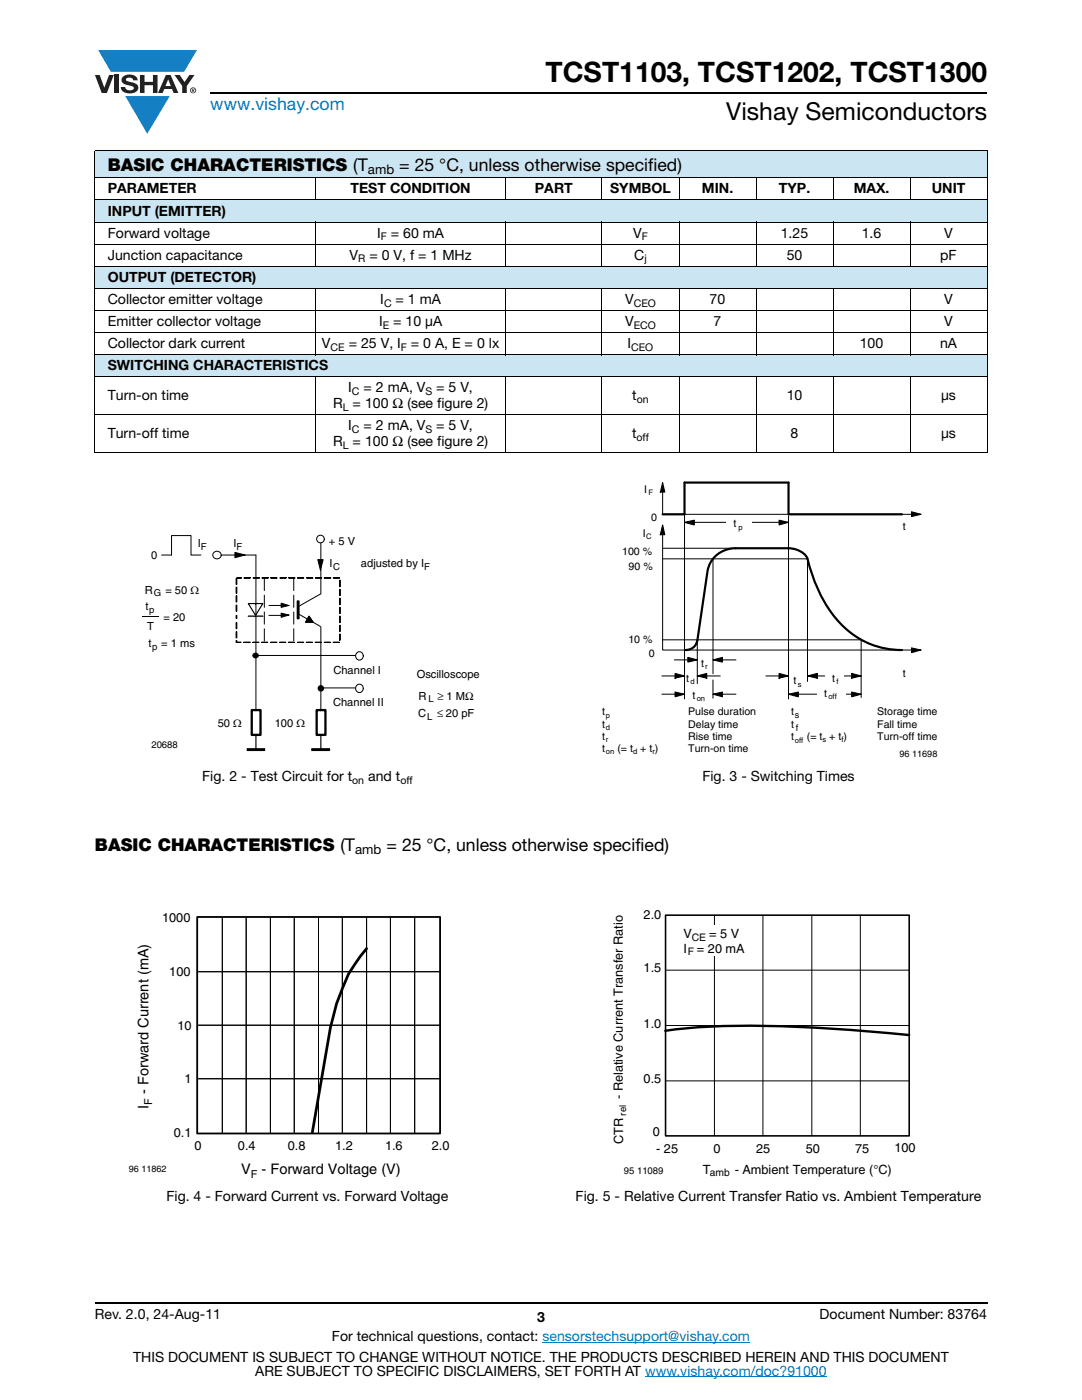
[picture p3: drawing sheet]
<svg xmlns="http://www.w3.org/2000/svg" width="216mm" height="279mm" viewBox="0 0 216 279" stroke-linecap="round" stroke-linejoin="round" font-family="sans-serif">
<g fill="#147fc3">
<path d="M19.6 10h19.7l-2.6 4.3h-1.1h-13.5z"/>
<path d="M25 19.2h8.9l-4.5 7.5z"/>
</g>
<g fill="#231f20">
<path d="M18.9 15h1l.9 2.5 1-2.5h.9l-1.4 3.6h-1z"/>
<path d="M22.9 15h.9v3.6h-.9z"/>
<path d="M24.6 15.3a2.1 2.1 0 0 1 2.8 .3l.1 .4h-.9a.79 .79 0 0 0-.7-.5 .79 .79 0 0 0-.8 .4l.3 .3 1 .2a1.08 1.08 0 0 1 1.2 1 1.08 1.08 0 0 1-1.1 1.2 1.73 1.73 0 0 1-2.4-1.2h.9a.96 .96 0 0 0 .8 .6 .96 .96 0 0 0 .9-.4 1.31 1.31 0 0 0-1.2-.6 1.03 1.03 0 0 1-1.1-.6 1.03 1.03 0 0 1 .2-1.1z"/>
<path d="M27.9 15h.9v1.3h1.7v-1.3h.9v3.6h-.9v-1.6h-1.7v1.6h-.9z"/>
<path d="M34.8 15h1.1l.9 1.4 1-1.4h1l-1.5 2.2v1.4h-.9v-1.4z"/>
<path d="M33.6 15.9l.5 1.3h-1.1zM33.1 15l-1.6 3.6h1l.3-.8h1.5l.3 .8h1l-1.6-3.6z"/>
<path d="M38.1 18a.46 .46 0 0 1 .9 0 .46 .46 0 0 1-.9 0zM37.9 18a.6 .6 0 0 0 1.2 0 .6 .6 0 0 0-1.2 0z"/>
<path d="M38.4 17.8h.2v.2h-.2zM38.3 17.7v.7h.1v-.3l.4 .3-.2-.3 .2-.2-.1-.2z"/>
</g>
<path d="M42 18.6h155M18.9 260h178.1" fill="none" stroke="#000" stroke-width=".36"/>
<path d="M108.2 267.9h41.5M128.7 274.8h36.3" fill="none" stroke="#007ec4" stroke-width=".2"/>
<g fill="#cce5f3">
<path d="M18.9 39.9h178.1v4.4h-178.1z"/>
<path d="M18.9 53.1h178.1v4.5h-178.1z"/>
<path d="M18.9 70.8h178.1v4.4h-178.1z"/>
<path d="M18.9 30h178.1v5.5h-178.1z"/>
</g>
<g fill="none" stroke="#000" stroke-width=".2">
<path d="M18.9 30h178.1M18.9 35.5h178.1M18.9 39.9h178.1M18.9 30.1v60.2M62.9 35.4v4.6M100.9 35.4v4.6M120.1 35.4v4.6M135.5 35.4v4.6M150.9 35.4v4.6M166.2 35.4v4.6M181.6 35.4v4.6M197 30.1v60.2"/>
<path d="M18.9 44.3h178.1M18.9 48.7h178.1M18.9 53.1h178.1M18.9 57.6h178.1M62.9 44.2v9M62.9 57.5v13.4M100.9 44.2v9M100.9 57.5v13.4M120.1 44.2v9M120.1 57.5v13.4M135.5 44.2v9M135.5 57.5v13.4"/>
<path d="M150.9 44.2v9M150.9 57.5v13.4M166.2 44.2v9M166.2 57.5v13.4M181.6 44.2v9M181.6 57.5v13.4M18.9 62h178.1M18.9 66.4h178.1M18.9 70.8h178.1M18.9 75.2h178.1M62.9 75.1v15.3M100.9 75.1v15.3"/>
<path d="M120.1 75.1v15.3M135.5 75.1v15.3M150.9 75.1v15.3M166.2 75.1v15.3M181.6 75.1v15.3M18.9 82.8h178.1M18.9 90.4h178.1"/>
</g>
<path d="M28.4 106.7h67.4v43.2h-67.4z" fill="#fff"/>
<g fill="#000">
<path d="M61.7 123l.8 1.2h-1.5z"/>
<path d="M63.4 111.7h1.1l-.6 2.1z" fill-rule="evenodd"/>
<path d="M56.1 120.4l1.6 .4-1.6 .4z" fill-rule="evenodd"/>
</g>
<path d="M59.3 119.9h.4v3.6h-.4zM63.4 111.7h1.1l-.6 2.1zM63.9 118.5l-4.5 2.6M64 108.4v10.1M49.5 123h2.9zM49.5 123h2.9M53.7 120.8h2.6M53.7 122.8h2.6M56.1 120.4l1.6 .4-1.6 .4zM59.4 122.4l4.5 2.6M61.7 123l.8 1.2h-1.5zM64 125.1v16.8" fill="none" stroke="#000" stroke-width=".2"/>
<path d="M59.5 119.9v3.6" fill="none" stroke="#000" stroke-width=".38"/>
<path d="M49.5 120.5h2.9l-1.4 2.3z" fill="#fff"/>
<path d="M49.5 120.5h2.9l-1.4 2.3z" fill="none" stroke="#000" stroke-width=".23"/>
<path d="M51 120.4v.3" fill="none" stroke="#000" stroke-width=".2"/>
<path d="M49.5 123h2.9z" fill="#fff"/>
<g fill="none" stroke="#000" stroke-width=".2">
<path d="M43.4 110.8h7.7M46.9 110.2l2 .6-2 .5zM47.1 115.4h.2v1.2h-.2zM47.1 117.2h.2v1.2h-.2zM47.1 118.9h.2v1.2h-.2zM47.3 115.3h.9v.1h-.9zM48.7 115.3h1.2v.1h-1.2zM50.5 115.3h1.3v.1h-1.3zM52.3 115.3h1.2v.1h-1.2zM54 115.3h1.3v.1h-1.3zM55.9 115.3h1.2v.1h-1.2zM57.6 115.3h1.2v.1h-1.2z"/>
<path d="M59.4 115.3h1.2v.1h-1.2zM61.2 115.3h1.2v.1h-1.2zM63 115.3h1.2v.1h-1.2zM64.7 115.3h1.3v.1h-1.3zM66.5 115.3h1.3v.1h-1.3zM67.8 119.4h.1v1.3h-.1zM67.8 117.6h.1v1.3h-.1zM67.8 115.8h.1v1.3h-.1zM47.1 120.8h.2v1.2h-.2zM47.1 122.8h.2v.6h-.2zM47.1 124.3h.2v1.2h-.2zM47.1 126.1h.2v1.2h-.2z"/>
<path d="M47.1 127.8h.2v.3l.8 .1h-1zM48.6 128.1l1.3 .1zM49.5 123h2.9M50.5 128.1l1.2 .1zM50.8 123h.1M51.1 130.8h19.8M52.2 128.1l1.2 .1zM54 128.1l1.3 .1zM55.8 128.1l1.2 .1zM56.1 122.4l1.6 .3-1.6 .5zM57.5 128.1l1.3 .1zM59.4 128.1l1.2 .1z"/>
<path d="M61.1 128.1l1.2 .1zM62.9 128.1l1.2 .1zM64 137.3h6.9M64.7 128.1l1.2 .1zM66.5 128.1l1.2 .1zM67.8 126.5h.1v1.3h-.1zM67.8 124.8h.1v1.2h-.1zM67.8 123h.1v1.3h-.1zM67.8 121.2h.1v1.2h-.1zM49.3 149.4h3.5v.4h-3.5zM62.2 149.4h3.6v.4h-3.6z"/>
<circle cx="63.9" cy="107.6" r=".76"/>
<circle cx="71.7" cy="137.4" r=".8"/>
<circle cx="71.7" cy="130.9" r=".8"/>
</g>
<g fill="#000">
<path d="M47.1 115.4h.2v1.2h-.2zM47.1 117.2h.2v1.2h-.2zM47.3 115.3h.9v.1h-.9zM48.7 115.3h1.2v.1h-1.2zM50.5 115.3h1.3v.1h-1.3zM52.3 115.3h1.2v.1h-1.2zM54 115.3h1.3v.1h-1.3zM55.9 115.3h1.2v.1h-1.2zM57.6 115.3h1.2v.1h-1.2zM59.4 115.3h1.2v.1h-1.2zM61.2 115.3h1.2v.1h-1.2zM63 115.3h1.2v.1h-1.2z"/>
<path d="M64.7 115.3h1.3v.1h-1.3zM66.5 115.3h1.3v.1h-1.3zM67.8 117.6h.1v1.3h-.1zM67.8 115.8h.1v1.3h-.1zM47.1 118.9h.2v1.2h-.2zM47.1 120.8h.2v1.2h-.2zM47.1 122.8h.2v.6h-.2zM47.1 124.3h.2v1.2h-.2zM47.1 126.1h.2v1.2h-.2zM48.6 128.1l1.3 .1zM50.5 128.1l1.2 .1zM52.2 128.1l1.2 .1z"/>
<path d="M54 128.1l1.3 .1zM55.8 128.1l1.2 .1zM57.5 128.1l1.3 .1zM59.4 128.1l1.2 .1zM61.1 128.1l1.2 .1zM62.9 128.1l1.2 .1zM64.7 128.1l1.2 .1zM66.5 128.1l1.2 .1zM67.8 126.5h.1v1.3h-.1zM67.8 124.8h.1v1.2h-.1zM67.8 123h.1v1.3h-.1zM67.8 121.2h.1v1.2h-.1z"/>
<path d="M67.8 119.4h.1v1.3h-.1z"/>
</g>
<g fill="#000">
<path d="M46.9 110.2l2 .6-2 .5z" fill-rule="evenodd"/>
<path d="M47.1 127.8h.2v.3l.8 .1h-1z" fill-rule="evenodd"/>
<path d="M56.1 122.4l1.6 .3-1.6 .5z" fill-rule="evenodd"/>
<circle cx="51" cy="130.8" r=".49"/>
<circle cx="64" cy="137.4" r=".53"/>
</g>
<g fill="none" stroke="#000" stroke-width=".23">
<path d="M51.1 146.7v2.9M64 146.7v2.9"/>
<circle cx="51" cy="130.8" r=".49"/>
<circle cx="64" cy="137.4" r=".53"/>
</g>
<path d="M50.2 141.7h1.8v5h-1.8zM63.2 141.7h1.7v5h-1.7z" fill="none" stroke="#000" stroke-width=".46"/>
<path d="M49.3 149.6h3.5M62.2 149.6h3.6" fill="none" stroke="#000" stroke-width=".38"/>
<circle cx="43.3" cy="110.8" r=".8" fill="#fff"/>
<g fill="none" stroke="#000" stroke-width=".2">
<path d="M132.2 97.2v5.4h51.6M32.2 110.8h2v-3.9h3.9v3.9h2M51.1 110.8v31.1M132.2 105.9v23.8h51.6M132.2 111.5h28.9v24.5M132.2 109.4h14.6M136.6 104.2l2-.4v1zM136.6 104.2h20.7M136.6 102.8v36.7M142.3 111.5v23M155.4 103.8l1.9 .4-1.9 .6zM157.3 102.9v36.6"/>
<path d="M28.4 123.1h3.4M132.2 127.7h39.6M139.1 127.9v8.5M171.8 127.9v11.3"/>
<circle cx="43.3" cy="110.8" r=".8"/>
</g>
<path d="M52.7 115.4v12.7M58.6 115.4v12.7" fill="none" stroke="#000" stroke-width=".2" stroke-dasharray="2.4 .9"/>
<path d="M132.2 102.6h4.4v-6.3h20.7v6.3h22.7M180 129.7a16.9 16.9 0 0 1-14.4-7.9 34.4 34.4 0 0 1-4.6-10.6 4.5 4.5 0 0 0-3.7-1.8h-10.5a5.5 5.5 0 0 0-5.6 4.6l-2.1 13.9a2.3 2.3 0 0 1-2.4 1.8" fill="none" stroke="#000" stroke-width=".44"/>
<g fill="#000">
<path d="M136.6 104.2l2-.4v1z" fill-rule="evenodd"/>
<path d="M155.4 103.8l1.9 .4-1.9 .6z" fill-rule="evenodd"/>
</g>
<path d="M144.9 103.4h5v3h-5z" fill="#fff"/>
<g fill="#000">
<path d="M132.2 96.3l.5 1.9h-1z" fill-rule="evenodd"/>
<path d="M132.2 104.8l.5 1.9h-1z" fill-rule="evenodd"/>
<path d="M181.9 102.1l1.9 .5-1.9 .5z" fill-rule="evenodd"/>
<path d="M134.7 134.4l1.9 .5-1.9 .5z" fill-rule="evenodd"/>
<path d="M134.7 138.1l1.9 .4-1.9 .6z" fill-rule="evenodd"/>
<path d="M137.2 131.2l1.9 .5-1.9 .4z" fill-rule="evenodd"/>
<path d="M139.1 134.9l1.9-.5v1z" fill-rule="evenodd"/>
<path d="M142.3 131.7l1.9-.5v.9z" fill-rule="evenodd"/>
<path d="M142.3 138.5l1.9-.4v1z" fill-rule="evenodd"/>
<path d="M155.4 134.4l1.9 .5-1.9 .5z" fill-rule="evenodd"/>
<path d="M157.3 138.5l2-.4v1z" fill-rule="evenodd"/>
<path d="M161.1 134.9l2-.5v1z" fill-rule="evenodd"/>
<path d="M169.9 138.1l1.9 .4-1.9 .6z" fill-rule="evenodd"/>
<path d="M169.9 134.4l1.9 .5-1.9 .5z" fill-rule="evenodd"/>
<path d="M181.9 129.3l1.9 .4-1.9 .5z" fill-rule="evenodd"/>
</g>
<g fill="none" stroke="#000" stroke-width=".2">
<path d="M131.7 98.2h1l-.5-1.9-.4 1.9M131.7 106.7h1l-.5-1.9-.4 1.9M181.9 102.1l1.9 .5-1.9 .5zM132.1 134.9h4.5M132.1 138.5h4.5M134.5 131.7h4.6M134.7 138.1l1.9 .4-1.9 .6zM134.7 135.3l1.9-.4-1.9-.5v1M137.2 131.2l1.9 .5-1.9 .4zM139.1 134.9h4.6M141 135.3l-1.9-.4 1.9-.5v1M142.3 135.7v3.6"/>
<path d="M142.3 131.7h4.6M142.3 138.5h4.6M142.3 131.7l1.9-.5v.9zM142.3 138.5l1.9-.4v1zM152.8 134.9h4.5M155.4 135.3l1.9-.4-1.9-.5v1M157.3 138.5h14.5M157.3 138.5l2-.4v1zM161.1 134.9h10.7M163.1 135.3l-2-.4 2-.5v1M169.9 138.1l1.9 .4-1.9 .6zM169.9 135.3l1.9-.4-1.9-.5v1"/>
<path d="M181.9 129.3l1.9 .4-1.9 .5z"/>
</g>
<g fill="#fff">
<path d="M164.6 134.2h3.7v2.9h-3.7z"/>
<path d="M163 136.9h5.8v2.9h-5.8z"/>
<path d="M25.7 181.7h64v54h-64z"/>
</g>
<path d="M39.6 193.9h48.1M44.4 183.2v42.8M49.1 183.2v42.8M54 183.2v42.8M58.7 183.2v42.8M63.6 183.2v42.8M68.3 183.2v42.8M73.1 183.2v42.8M77.9 183.2v42.8M82.7 183.2v42.8M39.6 215.3h48.1M39.6 204.6h48.1" fill="none" stroke="#000" stroke-width=".2"/>
<path d="M73.1 189.3l-1.2 1.5-2.4 3.6-2.3 5.9-1.3 4.8-3.6 20.9" fill="none" stroke="#000" stroke-width=".54"/>
<path d="M39.3 183h48.5v43.2h-48.5z" fill="none" stroke="#000" stroke-width=".36"/>
<path d="M122.1 181.2h60.6v54h-60.6z" fill="#fff"/>
<path d="M132.8 182.6h48.6v44.1h-48.6z" fill="none" stroke="#000" stroke-width=".32"/>
<path d="M132.8 193.6h48.6M142.6 182.6v44.1M152.2 182.6v44.1M162 182.6v44.1M171.7 182.6v44.1M132.8 215.7h48.6M132.8 204.7h48.6" fill="none" stroke="#000" stroke-width=".2"/>
<path d="M132.8 205.7a157.1 157.1 0 0 1 31.3-.5l17.3 1.4" fill="none" stroke="#000" stroke-width=".48"/>
<path d="M134.9 184.6h13.2v6.1h-13.2z" fill="#fff"/>
<text font-size="5.6" x="108.8" y="16.4">TCST1103, TCST1202, TCST1300</text>
<text font-size="4.9" x="144.9" y="24">Vishay Semiconductors</text>
<text font-size="3.5" fill="#007ec4" x="42" y="21.9">www.vishay.com</text>
<g font-size="3.5">
<text x="21.5" y="34.1">BASIC CHARACTERISTICS (T</text>
<text x="79.7" y="34.1">= 25 °C, unless otherwise specified)</text>
<text x="18.9" y="169.8">BASIC CHARACTERISTICS (T</text>
<text x="77.1" y="169.8">= 25 °C, unless otherwise specified)</text>
</g>
<g font-size="2.9">
<text x="29.6" y="221.3" transform="rotate(-90 29.6 221.3)">I</text>
<text x="29.6" y="218.4" transform="rotate(-90 29.6 218.4)">- Forward Current (mA)</text>
<text x="48.1" y="234.3">V</text>
<text x="52.2" y="234.3">- Forward Voltage (V)</text>
</g>
<g font-size="2.8">
<text x="21.5" y="38.6">PARAMETER</text>
<text x="69.9" y="38.6">TEST CONDITION</text>
<text x="106.7" y="38.6">PART</text>
<text x="121.7" y="38.6">SYMBOL</text>
<text x="140.1" y="38.6">MIN.</text>
<text x="155.4" y="38.6">TYP.</text>
<text x="170.3" y="38.6">MAX.</text>
<text x="185.9" y="38.6">UNIT</text>
<text x="21.5" y="43">INPUT (EMITTER)</text>
<text x="21.5" y="47.4">Forward voltage</text>
<text x="75.2" y="47.4">I</text>
<text x="78" y="47.4">= 60 mA</text>
<text x="126.3" y="47.4">V</text>
<text x="155.8" y="47.4">1.25</text>
<text x="171.9" y="47.4">1.6</text>
<text x="188.4" y="47.4">V</text>
<text x="21.5" y="51.8">Junction capacitance</text>
<text x="69.7" y="51.8">V</text>
<text x="73.7" y="51.8">= 0 V, f = 1 MHz</text>
<text x="126.5" y="51.8">C</text>
<text x="157" y="51.8">50</text>
<text x="187.6" y="51.8">pF</text>
<text x="21.5" y="56.3">OUTPUT (DETECTOR)</text>
<text x="21.5" y="65.1">Emitter collector voltage</text>
<text x="21.5" y="60.7">Collector emitter voltage</text>
<text x="75.6" y="65.1">I</text>
<text x="75.9" y="60.7">I</text>
<text x="78.4" y="65.1">= 10 μA</text>
<text x="78.9" y="60.7">= 1 mA</text>
<text x="124.7" y="65.1">V</text>
<text x="124.7" y="60.7">V</text>
<text x="141.6" y="60.7">70</text>
<text x="142.4" y="65.1">7</text>
<text x="188.4" y="60.7">V</text>
<text x="188.4" y="65.1">V</text>
<text x="21.5" y="69.5">Collector dark current</text>
<text x="64.2" y="69.5">V</text>
<text x="69.6" y="69.5">= 25 V, I</text>
<text x="82" y="69.5">= 0 A, E = 0 lx</text>
<text x="125.2" y="69.5">I</text>
<text x="171.6" y="69.5">100</text>
<text x="187.6" y="69.5">nA</text>
<text x="21.5" y="73.9">SWITCHING CHARACTERISTICS</text>
<text x="21.5" y="79.9">Turn-on time</text>
<text x="66.5" y="81.5">R = 100 Ω (see figure 2)</text>
<text x="69.5" y="78.3">I</text>
<text x="72.5" y="78.3">= 2 mA, V</text>
<text x="87" y="78.3">= 5 V,</text>
<text x="126.2" y="79.9">t</text>
<text x="157" y="79.9">10</text>
<text x="187.8" y="79.9">μs</text>
<text x="21.5" y="87.5">Turn-off time</text>
<text x="66.5" y="89.1">R = 100 Ω (see figure 2)</text>
<text x="69.5" y="85.9">I</text>
<text x="72.5" y="85.9">= 2 mA, V</text>
<text x="87" y="85.9">= 5 V,</text>
<text x="126.1" y="87.5">t</text>
<text x="157.8" y="87.5">8</text>
<text x="187.8" y="87.5">μs</text>
<text x="40.3" y="155.9">Fig. 2 - Test Circuit for t</text>
<text x="73.5" y="155.9">and t</text>
<text x="140.1" y="155.9">Fig. 3 - Switching Times</text>
<text x="33.2" y="239.6">Fig. 4 - Forward Current vs. Forward Voltage</text>
<text x="114.9" y="239.6">Fig. 5 - Relative Current Transfer Ratio vs. Ambient Temperature</text>
<text x="18.9" y="263.3">Rev. 2.0, 24-Aug-11</text>
<text x="107.2" y="263.8">3</text>
<text x="163.6" y="263.3">Document Number: 83764</text>
<text x="66.2" y="267.7">For technical questions, contact: sensorstechsupport@vishay.com</text>
<text x="26.5" y="271.7">THIS DOCUMENT IS SUBJECT TO CHANGE WITHOUT NOTICE. THE PRODUCTS DESCRIBED HEREIN AND THIS DOCUMENT</text>
<text x="50.9" y="274.6">ARE SUBJECT TO SPECIFIC DISCLAIMERS, SET FORTH AT www.vishay.com/doc?91000</text>
</g>
<g font-size="2.6">
<text x="73.4" y="34.8">amb</text>
<text x="70.9" y="170.5">amb</text>
</g>
<g font-size="2.5">
<text x="32.3" y="183.9">1000</text>
<text x="128.4" y="183.4">2.0</text>
<text x="136.4" y="187.1">V</text>
<text x="136.4" y="190.1">I</text>
<text x="139.1" y="190.1">= 20 mA</text>
<text x="141.5" y="187.1">= 5 V</text>
<text x="33.8" y="194.8">100</text>
<text x="128.4" y="194.1">1.5</text>
<text x="35.4" y="205.5">10</text>
<text x="128.4" y="205.1">1.0</text>
<text x="36.8" y="216.2">1</text>
<text x="124.3" y="219.3" transform="rotate(-90 124.3 219.3)">- Relative Current Transfer Ratio</text>
<text x="128.4" y="216.2">0.5</text>
<text x="34.7" y="226.9">0.1</text>
<text x="130.3" y="226.8">0</text>
<text x="38.8" y="229.4">0</text>
<text x="47.5" y="229.4">0.4</text>
<text x="57.4" y="229.4">0.8</text>
<text x="66.9" y="229.5">1.2</text>
<text x="76.8" y="229.4">1.6</text>
<text x="86.2" y="229.4">2.0</text>
<text x="124.4" y="228.3" transform="rotate(-90 124.4 228.3)">CTR</text>
<text x="130.9" y="230">- 25</text>
<text x="142.4" y="230.1">0</text>
<text x="150.9" y="230.1">25</text>
<text x="160.8" y="230">50</text>
<text x="170.6" y="230.1">75</text>
<text x="178.5" y="230">100</text>
<text x="140.3" y="234.3">T</text>
<text x="146.6" y="234.3">- Ambient Temperature (°C)</text>
</g>
<g font-size="2.2">
<text x="30.2" y="111.5">0</text>
<text x="39.5" y="109.1">I</text>
<text x="46.6" y="109.1">I</text>
<text x="65.6" y="108.7">+ 5 V</text>
<text x="65.8" y="113.2">I</text>
<text x="72" y="113.1">adjusted by I</text>
<text x="28.9" y="118.5">R</text>
<text x="33" y="118.5">= 50 Ω</text>
<text x="29" y="121.8">t</text>
<text x="29.4" y="125.8">T</text>
<text x="32.6" y="124">= 20</text>
<text x="29.7" y="129.2">t</text>
<text x="32.2" y="129.2">= 1 ms</text>
<text x="66.5" y="134.5">Channel I</text>
<text x="83.1" y="135.4">Oscilloscope</text>
<text x="66.5" y="140.9">Channel II</text>
<text x="83.4" y="143.1">C</text>
<text x="83.5" y="139.6">R</text>
<text x="87.2" y="143.1">≤ 20 pF</text>
<text x="87.3" y="139.6">≥ 1 MΩ</text>
<text x="43.4" y="145.1">50 Ω</text>
<text x="54.8" y="145.1">100 Ω</text>
<text x="30.4" y="220.5" transform="rotate(-90 30.4 220.5)">F</text>
<text x="50" y="235">F</text>
</g>
<g font-size="2.1">
<text x="76" y="47.9">F</text>
<text x="128.1" y="47.9">F</text>
<text x="71.5" y="52.3">R</text>
<text x="128.6" y="52.3">j</text>
<text x="76.4" y="65.6">E</text>
<text x="76.6" y="61.2">C</text>
<text x="126.4" y="61.2">CEO</text>
<text x="126.4" y="65.6">ECO</text>
<text x="66" y="70">CE</text>
<text x="80" y="70">F</text>
<text x="125.9" y="70">CEO</text>
<text x="68.4" y="82">L</text>
<text x="70.2" y="78.8">C</text>
<text x="84.9" y="78.8">S</text>
<text x="127" y="80.4">on</text>
<text x="68.4" y="89.6">L</text>
<text x="70.2" y="86.4">C</text>
<text x="84.9" y="86.4">S</text>
<text x="127" y="88">off</text>
<text x="128.6" y="98.3">I</text>
<text x="128.3" y="107.2">I</text>
<text x="130" y="103.9">0</text>
<text x="146.3" y="105.2">t</text>
<text x="180.1" y="105.8">t</text>
<text x="124.1" y="110.7">100 %</text>
<text x="125.4" y="113.8">90 %</text>
<text x="125.4" y="128.3">10 %</text>
<text x="129.5" y="131.1">0</text>
<text x="136.9" y="136.1">t</text>
<text x="139.9" y="133.1">t</text>
<text x="158.4" y="136.6">t</text>
<text x="166.1" y="136.1">t</text>
<text x="180.1" y="135.1">t</text>
<text x="120.1" y="142.8">t</text>
<text x="137.3" y="142.8">Pulse duration</text>
<text x="138.2" y="139.4">t</text>
<text x="157.8" y="142.8">t</text>
<text x="164.5" y="139.1">t</text>
<text x="175" y="142.8">Storage time</text>
<text x="120.1" y="145.2">t</text>
<text x="120.1" y="147.6">t</text>
<text x="137.3" y="145.2">Delay time</text>
<text x="137.3" y="147.6">Rise time</text>
<text x="157.9" y="145.2">t</text>
<text x="157.9" y="147.6">t</text>
<text x="161" y="147.6">(= t + t )</text>
<text x="175" y="145.2">Fall time</text>
<text x="175" y="147.6">Turn-off time</text>
<text x="120.1" y="150.1">t</text>
<text x="123.2" y="150.1">(= t + t )</text>
<text x="137.3" y="150.1">Turn-on time</text>
<text x="70.3" y="156.4">on</text>
<text x="79.9" y="156.4">off</text>
<text x="137.2" y="190.6">F</text>
<text x="138" y="187.8">CE</text>
<text x="141.6" y="234.8">amb</text>
</g>
<g font-size="1.9">
<text x="40.1" y="109.7">F</text>
<text x="47.2" y="109.7">F</text>
<text x="66.5" y="113.7">C</text>
<text x="84.6" y="113.8">F</text>
<text x="30.7" y="119">G</text>
<text x="29.7" y="122.4">p</text>
<text x="30.3" y="129.7">p</text>
<text x="85.3" y="143.6">L</text>
<text x="85.5" y="140.2">L</text>
<text x="30.2" y="149.3">20688</text>
<text x="124.9" y="222.6" transform="rotate(-90 124.9 222.6)">rel</text>
<text x="124.5" y="234.4">95 11089</text>
</g>
<g font-size="1.8">
<text x="158.6" y="143.4">s</text>
<text x="158.8" y="145.8">f</text>
<text x="179.5" y="151.1">96 11698</text>
<text x="25.7" y="233.9">96 11862</text>
</g>
<g font-size="1.5">
<text x="129.4" y="98.8">F</text>
<text x="128.9" y="107.7">C</text>
<text x="147.3" y="105.7">p</text>
<text x="137.8" y="136.6">d</text>
<text x="140.7" y="133.5">r</text>
<text x="159.2" y="137">s</text>
<text x="166.9" y="136.6">f</text>
<text x="120.9" y="143.2">p</text>
<text x="139" y="139.9">on</text>
<text x="165.3" y="139.6">off</text>
<text x="120.9" y="145.7">d</text>
<text x="120.9" y="148.1">r</text>
<text x="158.6" y="148.3">off</text>
<text x="164.1" y="148.1">s</text>
<text x="167.9" y="148.1">f</text>
<text x="120.9" y="150.6">on</text>
<text x="126.3" y="150.6">d</text>
<text x="130.2" y="150.6">r</text>
</g>
</svg>
